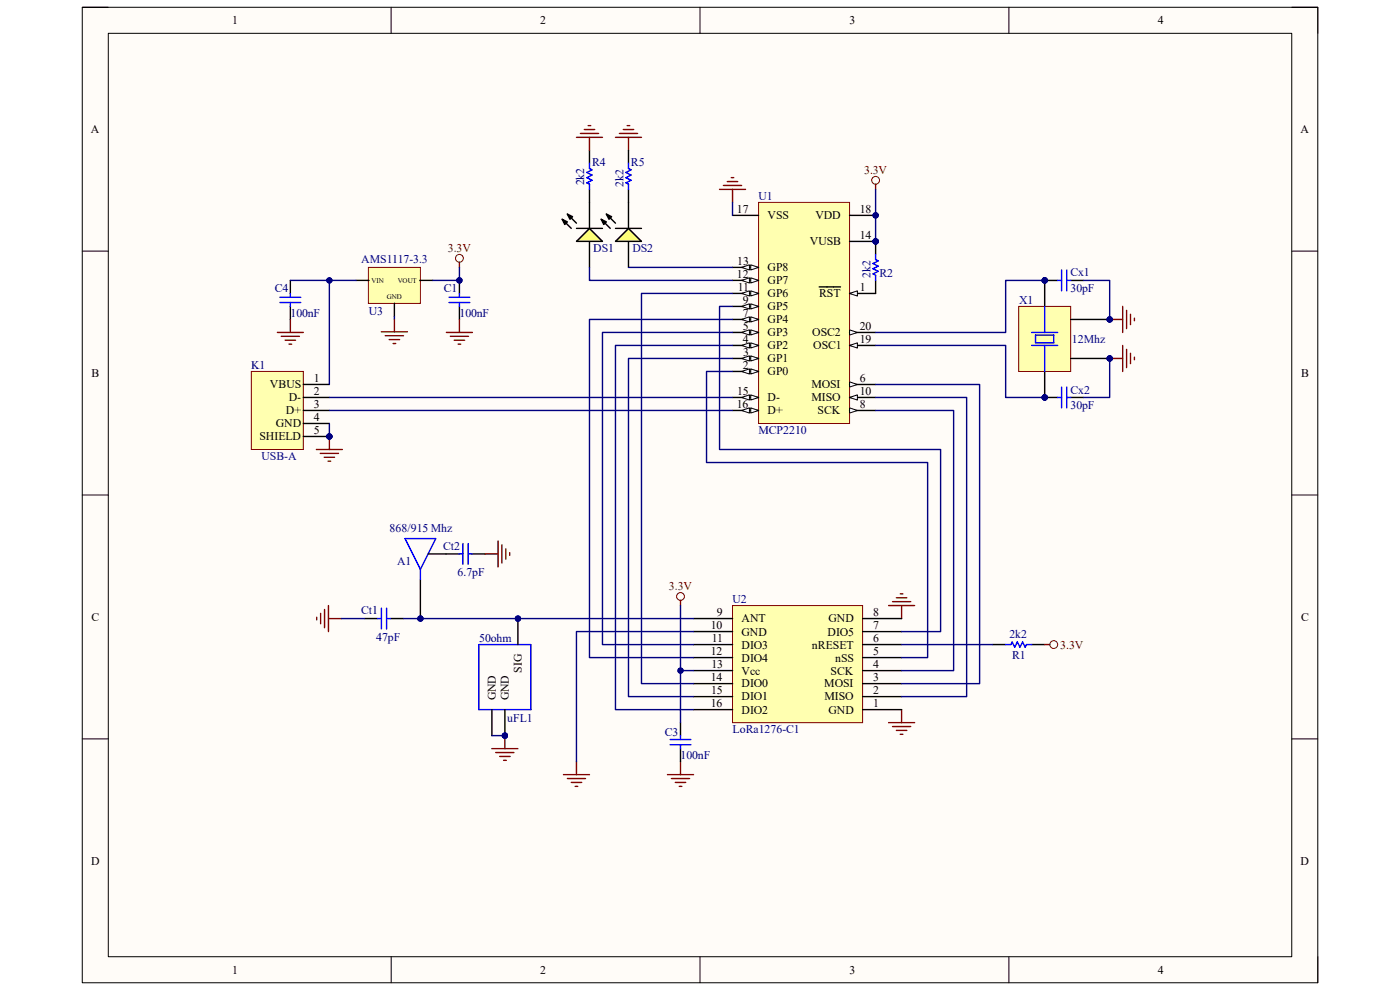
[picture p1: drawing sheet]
<svg xmlns="http://www.w3.org/2000/svg" width="297mm" height="210mm" viewBox="0 0 297 210" stroke-linecap="round" stroke-linejoin="round" font-family="sans-serif">
<path d="M17.5 1.5h262.1v207h-262.1z" fill-rule="evenodd" fill="#fffcf8"/>
<path d="M17.5 1.5h262.1v207h-262.1z" fill="none" stroke="#000" stroke-width=".21"/>
<path d="M23 7.1h251v195.9h-251z" fill-rule="evenodd" fill="#fffcf8"/>
<g fill="none" stroke="#000" stroke-width=".21">
<path d="M17.5 1.5h5.5M23 7.1h251v195.9h-251zM83 1.5v5.6M148.5 1.5v5.6M214 1.5v5.6M274 1.5h5.6v5.6M17.5 53.3h5.5M274 53.3h5.6M17.5 105h5.5M274 105h5.6M17.5 156.7h5.5M274 156.7h5.6"/>
<path d="M83 203v5.5M148.5 203v5.5M214 203v5.5M279.6 203v5.5"/>
</g>
<circle cx="69.9" cy="92.6" r=".55" fill="#000080"/>
<circle cx="69.9" cy="92.6" r=".55" fill="none" stroke="#000080" stroke-width=".21"/>
<path d="M53.3 78.8h11.1v16.6h-11.1z" fill-rule="evenodd" fill="#ffffb0"/>
<path d="M53.3 78.8h11.1v16.6h-11.1z" fill="none" stroke="#800000" stroke-width=".21"/>
<path d="M64.4 81.6h5.5M64.4 84.3h5.5M64.4 87.1h5.5M64.4 89.8h5.5M64.4 92.6h5.5" fill="none" stroke="#000" stroke-width=".3"/>
<circle cx="69.9" cy="92.6" r=".55" fill="#000080"/>
<circle cx="69.9" cy="92.6" r=".55" fill="none" stroke="#000080" stroke-width=".21"/>
<path d="M67.1 95.4h5.5M67.9 96.2h3.9M68.8 97h2.2M69.6 97.8h.6M69.9 92.6v2.8" fill="none" stroke="#800000" stroke-width=".3"/>
<circle cx="69.9" cy="92.6" r=".55" fill="#000080"/>
<circle cx="69.9" cy="92.6" r=".55" fill="none" stroke="#000080" stroke-width=".21"/>
<path d="M78.2 56.7h11v7.7h-11z" fill-rule="evenodd" fill="#ffffb0"/>
<g fill="none" stroke="#800000" stroke-width=".21">
<path d="M78.2 56.7h11v7.7h-11z"/>
<circle cx="185.8" cy="38.2" r=".83"/>
<circle cx="97.5" cy="54.8" r=".83"/>
<circle cx="144.4" cy="126.5" r=".83"/>
</g>
<path d="M75.5 59.5h2.8M89.1 59.5h2.7M83.7 64.3v2.8" fill="none" stroke="#000" stroke-width=".3"/>
<g fill="none" stroke="#800000" stroke-width=".3">
<path d="M153.5 39.3h3.8M154.3 38.5h2.2M155.1 37.7h.6M185.8 39.1v1.1M97.5 55.6v1.1M152.6 40.2h5.6M155.4 40.2v2.7M144.4 127.4v1.1M188.5 128.5h5.5M189.3 127.6h3.9M190.2 126.8h2.2M191 126h.5"/>
<path d="M191.3 128.5v2.7M188.5 153.3h5.5M189.3 154.1h3.9M190.2 155h2.2M191 155.8h.5M191.3 150.5v2.8"/>
</g>
<path d="M155.4 128.5h27.6v24.8h-27.6z" fill-rule="evenodd" fill="#ffffb0"/>
<path d="M155.4 128.5h27.6v24.8h-27.6z" fill="none" stroke="#800000" stroke-width=".21"/>
<g fill="none" stroke="#000" stroke-width=".3">
<path d="M147.1 139.5h8.3M147.1 136.7h8.3M147.1 134h8.3M147.1 131.2h8.3M183 139.5h8.3M183 136.7h8.3M183 134h8.3M183 131.2h8.3M147.1 150.5h8.3M147.1 147.8h8.3M147.1 145h8.3M147.1 142.3h8.3"/>
<path d="M183 150.5h8.3M183 147.8h8.3M183 145h8.3M183 142.3h8.3"/>
</g>
<path d="M119.5 164.3h5.6M120.4 165.2h3.8M121.2 166h2.2M122 166.8h.6M122.3 161.6v2.7M141.6 164.3h5.5M142.4 165.2h3.9M143.3 166h2.2M144.1 166.8h.5M144.4 161.6v2.7" fill="none" stroke="#800000" stroke-width=".3"/>
<circle cx="97.5" cy="59.5" r=".55" fill="#000080"/>
<circle cx="97.5" cy="59.5" r=".55" fill="none" stroke="#000080" stroke-width=".21"/>
<path d="M97.5 59.5v2.7M97.5 65v2.8" fill="none" stroke="#000" stroke-width=".3"/>
<circle cx="97.5" cy="59.5" r=".55" fill="#000080"/>
<circle cx="97.5" cy="59.5" r=".55" fill="none" stroke="#000080" stroke-width=".21"/>
<path d="M59.4 63.1h4.4M59.4 64.2h4.4M61.6 62.2v.9M61.6 64.2v.8M95.3 63.1h4.4M95.3 64.2h4.4M97.5 62.2v.9M97.5 64.2v.8" fill="none" stroke="#00f" stroke-width=".3"/>
<path d="M58.8 70.5h5.6M59.7 71.3h3.8M60.5 72.2h2.2M61.3 73h.6M61.6 67.8v2.7M94.7 70.5h5.5M95.5 71.3h3.9M96.4 72.2h2.2M97.2 73h.5M97.5 67.8v2.7" fill="none" stroke="#800000" stroke-width=".3"/>
<path d="M61.6 59.5v2.7M125.1 42.9v5.6M125.1 51.2v5.5M61.6 65v2.8" fill="none" stroke="#000" stroke-width=".3"/>
<path d="M122.3 51.2l2.8-2.7 2.7 2.7z" fill="#ff0"/>
<path d="M125.1 31.9v2.8M119.3 46.5l1.1 .6-.6 .5zM119.3 46.5l1.9 2M120.4 45.4l1.1 .6-.6 .5zM120.4 45.4l1.9 1.9M122.3 51.2l2.8-2.7 2.7 2.7zM122.3 48.5h5.5M125.1 40.2v2.7M133.3 42.9v5.6M133.3 51.2v5.5" fill="none" stroke="#000" stroke-width=".3"/>
<path d="M119.3 46.5l1.1 .6-.6 .5zM120.4 45.4l1.1 .6-.6 .5z" fill="#000"/>
<path d="M122.3 29.1h5.5M123.1 28.3h3.9M124 27.5h2.2M124.8 26.7h.5M125.1 29.1v2.8M130.6 29.1h5.5M131.4 28.3h3.9M132.2 27.5h2.2M133.1 26.7h.5M133.3 29.1v2.8" fill="none" stroke="#800000" stroke-width=".3"/>
<path d="M125.1 34.7v1.1l.5 .2-1.1 .6 1.1 .5-1.1 .6 1.1 .5-1.1 .6 .6 .3v1.1" fill="none" stroke="#00f" stroke-width=".3"/>
<path d="M130.6 51.2l2.7-2.7 2.8 2.7z" fill="#ff0"/>
<path d="M133.3 31.9v2.8M127.5 46.5l1.1 .6-.5 .5zM127.5 46.5l2 2M128.6 45.4l1.1 .6-.5 .5zM128.6 45.4l2 1.9M130.6 51.2l2.7-2.7 2.8 2.7zM130.6 48.5h5.5M133.3 40.2v2.7" fill="none" stroke="#000" stroke-width=".3"/>
<path d="M127.5 46.5l1.1 .6-.5 .5zM128.6 45.4l1.1 .6-.5 .5z" fill="#000"/>
<path d="M133.3 34.7v1.1l.6 .2-1.1 .6 1.1 .5-1.1 .6 1.1 .5-1.1 .6 .5 .3v1.1" fill="none" stroke="#00f" stroke-width=".3"/>
<circle cx="185.8" cy="45.7" r=".55" fill="#000080"/>
<circle cx="185.8" cy="45.7" r=".55" fill="none" stroke="#000080" stroke-width=".21"/>
<circle cx="185.8" cy="51.2" r=".55" fill="#000080"/>
<circle cx="185.8" cy="51.2" r=".55" fill="none" stroke="#000080" stroke-width=".21"/>
<path d="M160.9 42.9h19.3v46.9h-19.3z" fill-rule="evenodd" fill="#ffffb0"/>
<path d="M160.9 42.9h19.3v46.9h-19.3z" fill="none" stroke="#800000" stroke-width=".21"/>
<path d="M180.2 45.7h5.6" fill="none" stroke="#000" stroke-width=".3"/>
<circle cx="185.8" cy="45.7" r=".55" fill="#000080"/>
<circle cx="185.8" cy="45.7" r=".55" fill="none" stroke="#000080" stroke-width=".21"/>
<path d="M180.2 73.3h5.6" fill="none" stroke="#000" stroke-width=".3"/>
<path d="M180.2 73.3l1.7-.6v1.1z" fill="#f8fcff"/>
<path d="M180.2 73.3l1.7-.6v1.1z" fill="none" stroke="#000" stroke-width=".21"/>
<path d="M180.2 70.5h5.6" fill="none" stroke="#000" stroke-width=".3"/>
<path d="M180.2 70l1.7 .5-1.7 .6z" fill="#f8fcff"/>
<path d="M180.2 70l1.7 .5-1.7 .6z" fill="none" stroke="#000" stroke-width=".21"/>
<path d="M180.2 62.3h5.6" fill="none" stroke="#000" stroke-width=".3"/>
<path d="M180.2 62.3l1.7-.6v1.1z" fill="#f8fcff"/>
<path d="M180.2 62.3l1.7-.6v1.1z" fill="none" stroke="#000" stroke-width=".21"/>
<path d="M155.4 78.8h5.5M173.8 60.9h4.5" fill="none" stroke="#000" stroke-width=".3"/>
<path d="M159.3 78.2l1.6 .6-1.6 .5z" fill="#f8fcff"/>
<path d="M159.3 78.2l1.6 .6-1.6 .5z" fill="none" stroke="#000" stroke-width=".21"/>
<path d="M157.3 78.8l1.7-.6v1.1z" fill="#f8fcff"/>
<path d="M157.3 78.8l1.7-.6v1.1z" fill="none" stroke="#000" stroke-width=".21"/>
<path d="M155.4 76h5.5" fill="none" stroke="#000" stroke-width=".3"/>
<path d="M159.3 75.5l1.6 .5-1.6 .6z" fill="#f8fcff"/>
<path d="M159.3 75.5l1.6 .5-1.6 .6z" fill="none" stroke="#000" stroke-width=".21"/>
<path d="M157.3 76l1.7-.5v1.1z" fill="#f8fcff"/>
<path d="M157.3 76l1.7-.5v1.1z" fill="none" stroke="#000" stroke-width=".21"/>
<path d="M155.4 73.3h5.5" fill="none" stroke="#000" stroke-width=".3"/>
<path d="M159.3 72.7l1.6 .6-1.6 .5z" fill="#f8fcff"/>
<path d="M159.3 72.7l1.6 .6-1.6 .5z" fill="none" stroke="#000" stroke-width=".21"/>
<path d="M157.3 73.3l1.7-.6v1.1z" fill="#f8fcff"/>
<path d="M157.3 73.3l1.7-.6v1.1z" fill="none" stroke="#000" stroke-width=".21"/>
<path d="M155.4 70.5h5.5" fill="none" stroke="#000" stroke-width=".3"/>
<path d="M159.3 70l1.6 .5-1.6 .6z" fill="#f8fcff"/>
<path d="M159.3 70l1.6 .5-1.6 .6z" fill="none" stroke="#000" stroke-width=".21"/>
<path d="M157.3 70.5l1.7-.5v1.1z" fill="#f8fcff"/>
<path d="M157.3 70.5l1.7-.5v1.1z" fill="none" stroke="#000" stroke-width=".21"/>
<path d="M180.2 81.6h5.6" fill="none" stroke="#000" stroke-width=".3"/>
<path d="M180.2 81l1.7 .6-1.7 .5z" fill="#f8fcff"/>
<path d="M180.2 81l1.7 .6-1.7 .5z" fill="none" stroke="#000" stroke-width=".21"/>
<path d="M155.4 67.8h5.5" fill="none" stroke="#000" stroke-width=".3"/>
<path d="M159.3 67.2l1.6 .6-1.6 .5z" fill="#f8fcff"/>
<path d="M159.3 67.2l1.6 .6-1.6 .5z" fill="none" stroke="#000" stroke-width=".21"/>
<path d="M157.3 67.8l1.7-.6v1.1z" fill="#f8fcff"/>
<path d="M157.3 67.8l1.7-.6v1.1z" fill="none" stroke="#000" stroke-width=".21"/>
<path d="M180.2 87.1h5.6" fill="none" stroke="#000" stroke-width=".3"/>
<path d="M180.2 86.5l1.7 .6-1.7 .5z" fill="#f8fcff"/>
<path d="M180.2 86.5l1.7 .6-1.7 .5z" fill="none" stroke="#000" stroke-width=".21"/>
<path d="M155.4 65h5.5" fill="none" stroke="#000" stroke-width=".3"/>
<path d="M159.3 64.5l1.6 .5-1.6 .6z" fill="#f8fcff"/>
<path d="M159.3 64.5l1.6 .5-1.6 .6z" fill="none" stroke="#000" stroke-width=".21"/>
<path d="M157.3 65l1.7-.5v1.1z" fill="#f8fcff"/>
<path d="M157.3 65l1.7-.5v1.1z" fill="none" stroke="#000" stroke-width=".21"/>
<path d="M180.2 84.3h5.6" fill="none" stroke="#000" stroke-width=".3"/>
<path d="M180.2 84.3l1.7-.5v1.1z" fill="#f8fcff"/>
<path d="M180.2 84.3l1.7-.5v1.1z" fill="none" stroke="#000" stroke-width=".21"/>
<path d="M155.4 62.2h5.5" fill="none" stroke="#000" stroke-width=".3"/>
<path d="M159.3 61.7l1.6 .5-1.6 .6z" fill="#f8fcff"/>
<path d="M159.3 61.7l1.6 .5-1.6 .6z" fill="none" stroke="#000" stroke-width=".21"/>
<path d="M157.3 62.2l1.7-.5v1.1z" fill="#f8fcff"/>
<path d="M157.3 62.2l1.7-.5v1.1z" fill="none" stroke="#000" stroke-width=".21"/>
<path d="M155.4 59.5h5.5" fill="none" stroke="#000" stroke-width=".3"/>
<path d="M159.3 58.9l1.6 .6-1.6 .5z" fill="#f8fcff"/>
<path d="M159.3 58.9l1.6 .6-1.6 .5z" fill="none" stroke="#000" stroke-width=".21"/>
<path d="M157.3 59.5l1.7-.6v1.1z" fill="#f8fcff"/>
<path d="M157.3 59.5l1.7-.6v1.1z" fill="none" stroke="#000" stroke-width=".21"/>
<path d="M155.4 56.7h5.5" fill="none" stroke="#000" stroke-width=".3"/>
<path d="M159.3 56.2l1.6 .5-1.6 .6z" fill="#f8fcff"/>
<path d="M159.3 56.2l1.6 .5-1.6 .6z" fill="none" stroke="#000" stroke-width=".21"/>
<path d="M157.3 56.7l1.7-.5v1.1z" fill="#f8fcff"/>
<path d="M157.3 56.7l1.7-.5v1.1z" fill="none" stroke="#000" stroke-width=".21"/>
<path d="M180.2 51.2h5.6" fill="none" stroke="#000" stroke-width=".3"/>
<circle cx="185.8" cy="51.2" r=".55" fill="#000080"/>
<circle cx="185.8" cy="51.2" r=".55" fill="none" stroke="#000080" stroke-width=".21"/>
<path d="M155.4 84.3h5.5" fill="none" stroke="#000" stroke-width=".3"/>
<path d="M159.3 83.8l1.6 .5-1.6 .6z" fill="#f8fcff"/>
<path d="M159.3 83.8l1.6 .5-1.6 .6z" fill="none" stroke="#000" stroke-width=".21"/>
<path d="M157.3 84.3l1.7-.5v1.1z" fill="#f8fcff"/>
<path d="M157.3 84.3l1.7-.5v1.1z" fill="none" stroke="#000" stroke-width=".21"/>
<path d="M155.4 87.1h5.5" fill="none" stroke="#000" stroke-width=".3"/>
<path d="M159.3 86.5l1.6 .6-1.6 .5z" fill="#f8fcff"/>
<path d="M159.3 86.5l1.6 .6-1.6 .5z" fill="none" stroke="#000" stroke-width=".21"/>
<path d="M157.3 87.1l1.7-.6v1.1z" fill="#f8fcff"/>
<path d="M157.3 87.1l1.7-.6v1.1z" fill="none" stroke="#000" stroke-width=".21"/>
<path d="M155.4 45.7h5.5" fill="none" stroke="#000" stroke-width=".3"/>
<circle cx="235.4" cy="67.8" r=".55" fill="#000080"/>
<circle cx="235.4" cy="67.8" r=".55" fill="none" stroke="#000080" stroke-width=".21"/>
<circle cx="235.4" cy="76" r=".55" fill="#000080"/>
<circle cx="235.4" cy="76" r=".55" fill="none" stroke="#000080" stroke-width=".21"/>
<circle cx="221.6" cy="84.3" r=".55" fill="#000080"/>
<circle cx="221.6" cy="84.3" r=".55" fill="none" stroke="#000080" stroke-width=".21"/>
<circle cx="221.6" cy="59.5" r=".55" fill="#000080"/>
<circle cx="221.6" cy="59.5" r=".55" fill="none" stroke="#000080" stroke-width=".21"/>
<path d="M216.1 65h11v13.8h-11z" fill-rule="evenodd" fill="#ffffb0"/>
<path d="M216.1 65h11v13.8h-11z" fill="none" stroke="#800000" stroke-width=".21"/>
<path d="M227.1 67.8h8.3" fill="none" stroke="#000" stroke-width=".3"/>
<circle cx="235.4" cy="67.8" r=".55" fill="#000080"/>
<circle cx="235.4" cy="67.8" r=".55" fill="none" stroke="#000080" stroke-width=".21"/>
<path d="M227.1 76h8.3" fill="none" stroke="#000" stroke-width=".3"/>
<circle cx="235.4" cy="76" r=".55" fill="#000080"/>
<circle cx="235.4" cy="76" r=".55" fill="none" stroke="#000080" stroke-width=".21"/>
<path d="M221.6 78.8v5.5" fill="none" stroke="#000" stroke-width=".3"/>
<circle cx="221.6" cy="84.3" r=".55" fill="#000080"/>
<circle cx="221.6" cy="84.3" r=".55" fill="none" stroke="#000080" stroke-width=".21"/>
<path d="M221.6 59.5v5.5" fill="none" stroke="#000" stroke-width=".3"/>
<circle cx="221.6" cy="59.5" r=".55" fill="#000080"/>
<circle cx="221.6" cy="59.5" r=".55" fill="none" stroke="#000080" stroke-width=".21"/>
<path d="M218.9 70.5h5.5M218.9 73.3h5.5M219.7 71.1h3.9v1.6h-3.9zM221.6 65v5.5M221.6 73.3v5.5" fill="none" stroke="#00f" stroke-width=".3"/>
<path d="M235.4 67.8h2.8M238.2 65v5.5M239 65.8v3.9M239.8 66.7v2.2M240.7 67.5v.5" fill="none" stroke="#800000" stroke-width=".3"/>
<circle cx="235.4" cy="67.8" r=".55" fill="#000080"/>
<circle cx="235.4" cy="67.8" r=".55" fill="none" stroke="#000080" stroke-width=".21"/>
<path d="M235.4 76h2.8M238.2 73.3v5.5M239 74.1v3.9M239.8 74.9v2.2M240.7 75.8v.5" fill="none" stroke="#800000" stroke-width=".3"/>
<circle cx="235.4" cy="76" r=".55" fill="#000080"/>
<circle cx="235.4" cy="76" r=".55" fill="none" stroke="#000080" stroke-width=".21"/>
<path d="M144.4 153.3v2.8M144.4 158.8v2.8" fill="none" stroke="#000" stroke-width=".3"/>
<path d="M142.2 156.9h4.4M142.2 158h4.4M144.4 156.1v.8M144.4 158v.8" fill="none" stroke="#00f" stroke-width=".3"/>
<circle cx="221.6" cy="59.5" r=".55" fill="#000080"/>
<circle cx="221.6" cy="59.5" r=".55" fill="none" stroke="#000080" stroke-width=".21"/>
<path d="M221.6 59.5h2.8M227.1 59.5h2.8" fill="none" stroke="#000" stroke-width=".3"/>
<circle cx="221.6" cy="59.5" r=".55" fill="#000080"/>
<circle cx="221.6" cy="59.5" r=".55" fill="none" stroke="#000080" stroke-width=".21"/>
<path d="M224.4 59.5h.8M225.2 57.3v4.4M226.3 57.3v4.4M226.3 59.5h.8" fill="none" stroke="#00f" stroke-width=".3"/>
<circle cx="221.6" cy="84.3" r=".55" fill="#000080"/>
<circle cx="221.6" cy="84.3" r=".55" fill="none" stroke="#000080" stroke-width=".21"/>
<path d="M221.6 84.3h2.8M227.1 84.3h2.8" fill="none" stroke="#000" stroke-width=".3"/>
<circle cx="221.6" cy="84.3" r=".55" fill="#000080"/>
<circle cx="221.6" cy="84.3" r=".55" fill="none" stroke="#000080" stroke-width=".21"/>
<path d="M224.4 84.3h.8M225.2 82.1v4.4M226.3 82.1v4.4M226.3 84.3h.8M213.3 136.7h1.2l.2-.5 .6 1.1 .5-1.1 .6 1.1 .5-1.1 .6 1.1 .3-.6h1.1" fill="none" stroke="#00f" stroke-width=".3"/>
<path d="M210.6 136.7h2.7M218.9 136.7h2.7" fill="none" stroke="#000" stroke-width=".3"/>
<circle cx="223.6" cy="136.7" r=".83" fill="none" stroke="#800000" stroke-width=".21"/>
<path d="M221.6 136.7h1.1" fill="none" stroke="#800000" stroke-width=".3"/>
<circle cx="185.8" cy="51.2" r=".55" fill="#000080"/>
<circle cx="185.8" cy="51.2" r=".55" fill="none" stroke="#000080" stroke-width=".21"/>
<path d="M185.8 51.2v2.8M185.8 59.5v2.8" fill="none" stroke="#000" stroke-width=".3"/>
<circle cx="185.8" cy="51.2" r=".55" fill="#000080"/>
<circle cx="185.8" cy="51.2" r=".55" fill="none" stroke="#000080" stroke-width=".21"/>
<path d="M185.8 54v1.1l.5 .3-1.1 .5 1.1 .6-1.1 .5 1.1 .6-1.1 .5 .6 .3v1.1" fill="none" stroke="#00f" stroke-width=".3"/>
<circle cx="89.2" cy="131.2" r=".55" fill="#000080"/>
<circle cx="89.2" cy="131.2" r=".55" fill="none" stroke="#000080" stroke-width=".21"/>
<path d="M89.2 122.9v8.3" fill="none" stroke="#000" stroke-width=".3"/>
<circle cx="89.2" cy="131.2" r=".55" fill="#000080"/>
<circle cx="89.2" cy="131.2" r=".55" fill="none" stroke="#000080" stroke-width=".21"/>
<path d="M85.9 114.3h6.5l-3.2 6.5zM97.4 117.5h.8M98.2 115.3v4.4M99.3 115.3v4.4M99.3 117.5h.8M89.2 120.8v2.1" fill="none" stroke="#00f" stroke-width=".3"/>
<path d="M90.8 117.5h6.6M100.1 117.5h2.8" fill="none" stroke="#000" stroke-width=".3"/>
<path d="M102.9 117.5h2.8M105.7 114.8v5.5M106.5 115.6v3.8M107.3 116.4v2.2M108.1 117.2v.6" fill="none" stroke="#800000" stroke-width=".3"/>
<circle cx="107.1" cy="156.1" r=".55" fill="#000080"/>
<circle cx="107.1" cy="156.1" r=".55" fill="none" stroke="#000080" stroke-width=".21"/>
<circle cx="109.9" cy="131.2" r=".55" fill="#000080"/>
<circle cx="109.9" cy="131.2" r=".55" fill="none" stroke="#000080" stroke-width=".21"/>
<path d="M101.6 136.7h11v13.8h-11z" fill="none" stroke="#00f" stroke-width=".3"/>
<path d="M107.1 150.5v5.6" fill="none" stroke="#000" stroke-width=".3"/>
<circle cx="107.1" cy="156.1" r=".55" fill="#000080"/>
<circle cx="107.1" cy="156.1" r=".55" fill="none" stroke="#000080" stroke-width=".21"/>
<path d="M109.9 131.2v5.5M104.4 150.5v5.6" fill="none" stroke="#000" stroke-width=".3"/>
<circle cx="109.9" cy="131.2" r=".55" fill="#000080"/>
<circle cx="109.9" cy="131.2" r=".55" fill="none" stroke="#000080" stroke-width=".21"/>
<path d="M104.4 158.8h5.5M105.2 159.6h3.8M107.1 156.1v2.7M106 160.5h2.2M106.8 161.3h.6" fill="none" stroke="#800000" stroke-width=".3"/>
<circle cx="107.1" cy="156.1" r=".55" fill="#000080"/>
<circle cx="107.1" cy="156.1" r=".55" fill="none" stroke="#000080" stroke-width=".21"/>
<path d="M80.9 70.4h5.5M81.7 71.2h3.9M82.6 72h2.2M83.4 72.9h.5M83.7 67.6v2.8M67.2 130.9v.6M68 130.1v2.2M68.8 129.3v3.9M69.7 128.5v5.5M69.7 131.2h2.7" fill="none" stroke="#800000" stroke-width=".3"/>
<path d="M77.3 131.2h2.8M82.8 131.2h2.8" fill="none" stroke="#000" stroke-width=".3"/>
<path d="M80.1 131.2h.8M80.9 129v4.4M82 129v4.4M82 131.2h.8" fill="none" stroke="#00f" stroke-width=".3"/>
<path d="M61.6 59.5h8.3M83.7 67.1v.5" fill="none" stroke="#000080" stroke-width=".3"/>
<circle cx="69.9" cy="59.5" r=".55" fill="#000080"/>
<circle cx="69.9" cy="59.5" r=".55" fill="none" stroke="#000080" stroke-width=".21"/>
<path d="M75.5 59.5h-5.6v22.1M69.9 87.1h85.5M69.9 84.3h85.5" fill="none" stroke="#000080" stroke-width=".3"/>
<circle cx="69.9" cy="59.5" r=".55" fill="#000080"/>
<circle cx="69.9" cy="59.5" r=".55" fill="none" stroke="#000080" stroke-width=".21"/>
<path d="M72.4 131.2h4.9M85.6 131.2h61.5" fill="none" stroke="#000080" stroke-width=".3"/>
<circle cx="89.2" cy="131.2" r=".55" fill="#000080"/>
<circle cx="89.2" cy="131.2" r=".55" fill="none" stroke="#000080" stroke-width=".21"/>
<circle cx="109.9" cy="131.2" r=".55" fill="#000080"/>
<circle cx="109.9" cy="131.2" r=".55" fill="none" stroke="#000080" stroke-width=".21"/>
<path d="M97.5 56.7v2.8h-5.7" fill="none" stroke="#000080" stroke-width=".3"/>
<circle cx="97.5" cy="59.5" r=".55" fill="#000080"/>
<circle cx="97.5" cy="59.5" r=".55" fill="none" stroke="#000080" stroke-width=".21"/>
<path d="M104.4 156.1h2.7" fill="none" stroke="#000080" stroke-width=".3"/>
<circle cx="107.1" cy="156.1" r=".55" fill="#000080"/>
<circle cx="107.1" cy="156.1" r=".55" fill="none" stroke="#000080" stroke-width=".21"/>
<path d="M125.1 56.7v2.8h30.3M133.3 56.7h22.1M155.4 67.8h-30.3v71.7h22M155.4 70.5h-27.6v66.2h19.3M155.4 73.3h-24.8v77.2h16.5M155.4 76h-22.1v71.8h13.8M155.4 62.2h-19.3v82.8h11M147.1 134h-24.8v27.6M147.1 142.3h-2.7v11" fill="none" stroke="#000080" stroke-width=".3"/>
<circle cx="144.4" cy="142.3" r=".55" fill="#000080"/>
<circle cx="144.4" cy="142.3" r=".55" fill="none" stroke="#000080" stroke-width=".21"/>
<path d="M155.4 78.8h-5.5v19.3h46.9v41.4h-5.5M155.4 65h-2.7v30.4h46.8v38.6h-8.2M185.8 73.3h27.5v11h8.3M185.8 87.1h16.5v55.2h-11M185.8 84.3h19.3v63.5h-13.8M185.8 81.6h22v63.4h-16.5" fill="none" stroke="#000080" stroke-width=".3"/>
<circle cx="221.6" cy="84.3" r=".55" fill="#000080"/>
<circle cx="221.6" cy="84.3" r=".55" fill="none" stroke="#000080" stroke-width=".21"/>
<path d="M221.6 59.5h-8.3v11h-27.5" fill="none" stroke="#000080" stroke-width=".3"/>
<circle cx="221.6" cy="59.5" r=".55" fill="#000080"/>
<circle cx="221.6" cy="59.5" r=".55" fill="none" stroke="#000080" stroke-width=".21"/>
<path d="M235.4 76v8.3h-5.5M191.3 136.7h19.3" fill="none" stroke="#000080" stroke-width=".3"/>
<circle cx="235.4" cy="76" r=".55" fill="#000080"/>
<circle cx="235.4" cy="76" r=".55" fill="none" stroke="#000080" stroke-width=".21"/>
<path d="M229.9 59.5h5.5v8.3" fill="none" stroke="#000080" stroke-width=".3"/>
<circle cx="235.4" cy="67.8" r=".55" fill="#000080"/>
<circle cx="235.4" cy="67.8" r=".55" fill="none" stroke="#000080" stroke-width=".21"/>
<path d="M69.9 89.8v2.8" fill="none" stroke="#000080" stroke-width=".3"/>
<circle cx="69.9" cy="92.6" r=".55" fill="#000080"/>
<circle cx="69.9" cy="92.6" r=".55" fill="none" stroke="#000080" stroke-width=".21"/>
<path d="M144.4 128.5v13.8" fill="none" stroke="#000080" stroke-width=".3"/>
<circle cx="144.4" cy="142.3" r=".55" fill="#000080"/>
<circle cx="144.4" cy="142.3" r=".55" fill="none" stroke="#000080" stroke-width=".21"/>
<path d="M155.4 42.9v2.8M185.8 40.2v11" fill="none" stroke="#000080" stroke-width=".3"/>
<circle cx="185.8" cy="51.2" r=".55" fill="#000080"/>
<circle cx="185.8" cy="51.2" r=".55" fill="none" stroke="#000080" stroke-width=".21"/>
<circle cx="185.8" cy="45.7" r=".55" fill="#000080"/>
<circle cx="185.8" cy="45.7" r=".55" fill="none" stroke="#000080" stroke-width=".21"/>
<g font-size="2.5">
<text x="49.3" y="5.1">1</text>
<text x="114.6" y="5.1">2</text>
<text x="180.2" y="5.1">3</text>
<text x="245.6" y="5.1">4</text>
<text x="19.3" y="28.2">A</text>
<text x="275.9" y="28.2">A</text>
<text x="156.3" y="45.1">17</text>
<text x="162.9" y="46.5">VSS</text>
<text x="173" y="46.5">VDD</text>
<text x="182.4" y="45.1">18</text>
<text x="171.8" y="52">VUSB</text>
<text x="182.4" y="50.7">14</text>
<text x="156.3" y="58.9">12</text>
<text x="156.4" y="56.2">13</text>
<text x="162.9" y="57.6">GP8</text>
<text x="156.5" y="61.7">11</text>
<text x="157.6" y="64.5">9</text>
<text x="162.9" y="65.8">GP5</text>
<text x="162.9" y="63.1">GP6</text>
<text x="162.9" y="60.3">GP7</text>
<text x="173.8" y="63.1">RST</text>
<text x="182.4" y="61.7">1</text>
<text x="157.6" y="67.2">7</text>
<text x="157.6" y="70">5</text>
<text x="162.9" y="71.4">GP3</text>
<text x="162.9" y="68.6">GP4</text>
<text x="172.3" y="71.4">OSC2</text>
<text x="182.4" y="70">20</text>
<text x="157.6" y="72.7">4</text>
<text x="157.6" y="75.5">3</text>
<text x="162.9" y="76.9">GP1</text>
<text x="162.9" y="74.1">GP2</text>
<text x="172.5" y="74.1">OSC1</text>
<text x="182.4" y="72.7">19</text>
<text x="19.4" y="80">B</text>
<text x="57.3" y="82.4">VBUS</text>
<text x="66.5" y="81">1</text>
<text x="66.5" y="83.8">2</text>
<text x="156.4" y="83.8">15</text>
<text x="157.6" y="78.3">2</text>
<text x="162.9" y="79.6">GP0</text>
<text x="172.1" y="82.4">MOSI</text>
<text x="182.4" y="81">6</text>
<text x="182.4" y="83.8">10</text>
<text x="276" y="80">B</text>
<text x="60.6" y="87.9">D+</text>
<text x="61.3" y="85.1">D-</text>
<text x="66.5" y="86.5">3</text>
<text x="66.5" y="89.3">4</text>
<text x="156.3" y="86.5">16</text>
<text x="162.9" y="85.1">D-</text>
<text x="162.9" y="87.9">D+</text>
<text x="172.2" y="85.1">MISO</text>
<text x="173.4" y="87.9">SCK</text>
<text x="182.4" y="86.5">8</text>
<text x="55" y="93.4">SHIELD</text>
<text x="58.5" y="90.7">GND</text>
<text x="66.5" y="92">5</text>
<text x="19.4" y="131.7">C</text>
<text x="152.1" y="130.7">9</text>
<text x="185.2" y="130.7">8</text>
<text x="276" y="131.7">C</text>
<text x="150.8" y="133.4">10</text>
<text x="151" y="136.2">11</text>
<text x="157.3" y="132">ANT</text>
<text x="157.3" y="134.8">GND</text>
<text x="157.3" y="137.6">DIO3</text>
<text x="172.3" y="137.6">nRESET</text>
<text x="175.6" y="134.8">DIO5</text>
<text x="175.8" y="132">GND</text>
<text x="185.2" y="136.2">6</text>
<text x="185.2" y="133.4">7</text>
<text x="110.7" y="142.7" transform="rotate(-90 110.7 142.7)">SIG</text>
<text x="150.8" y="138.9">12</text>
<text x="150.9" y="141.7">13</text>
<text x="157.3" y="140.3">DIO4</text>
<text x="157.3" y="143.1">Vcc</text>
<text x="176.2" y="143.1">SCK</text>
<text x="177.2" y="140.3">nSS</text>
<text x="185.2" y="141.7">4</text>
<text x="185.2" y="138.9">5</text>
<text x="105.2" y="148.6" transform="rotate(-90 105.2 148.6)">GND</text>
<text x="108" y="148.6" transform="rotate(-90 108 148.6)">GND</text>
<text x="150.8" y="144.5">14</text>
<text x="150.8" y="150">16</text>
<text x="150.9" y="147.2">15</text>
<text x="157.3" y="145.8">DIO0</text>
<text x="157.3" y="148.6">DIO1</text>
<text x="174.9" y="145.8">MOSI</text>
<text x="174.9" y="148.6">MISO</text>
<text x="185.2" y="150">1</text>
<text x="185.2" y="147.2">2</text>
<text x="185.2" y="144.5">3</text>
<text x="157.3" y="151.4">DIO2</text>
<text x="175.8" y="151.4">GND</text>
<text x="19.3" y="183.4">D</text>
<text x="275.9" y="183.4">D</text>
<text x="49.3" y="206.5">1</text>
<text x="114.6" y="206.5">2</text>
<text x="180.2" y="206.5">3</text>
<text x="245.6" y="206.5">4</text>
</g>
<g font-size="2.5" fill="#000080">
<text x="125.6" y="35.2">R4</text>
<text x="133.9" y="35.2">R5</text>
<text x="124" y="39.3" transform="rotate(-90 124 39.3)">2k2</text>
<text x="132.3" y="39.6" transform="rotate(-90 132.3 39.6)">2k2</text>
<text x="160.9" y="42.4">U1</text>
<text x="125.9" y="53.4">DS1</text>
<text x="134.2" y="53.4">DS2</text>
<text x="76.6" y="55.8">AMS1117-3.3</text>
<text x="184.7" y="58.9" transform="rotate(-90 184.7 58.9)">2k2</text>
<text x="186.6" y="58.7">R2</text>
<text x="227.1" y="58.6">Cx1</text>
<text x="58.3" y="62">C4</text>
<text x="94.1" y="62">C1</text>
<text x="216.2" y="64.6">X1</text>
<text x="227.1" y="61.8">30pF</text>
<text x="61.6" y="67.2">100nF</text>
<text x="78.3" y="66.7">U3</text>
<text x="97.5" y="67.2">100nF</text>
<text x="227.4" y="72.7">12Mhz</text>
<text x="53.3" y="78.3">K1</text>
<text x="227.1" y="83.5">Cx2</text>
<text x="227.1" y="86.8">30pF</text>
<text x="160.9" y="92">MCP2210</text>
<text x="55.5" y="97.7">USB-A</text>
<text x="82.6" y="112.9">868/915 Mhz</text>
<text x="84.2" y="119.9">A1</text>
<text x="94" y="116.7">Ct2</text>
<text x="97.1" y="122.2">6.7pF</text>
<text x="76.6" y="130.3">Ct1</text>
<text x="155.4" y="127.9">U2</text>
<text x="79.8" y="135.9">47pF</text>
<text x="101.6" y="136.2">50ohm</text>
<text x="214.2" y="135.4">2k2</text>
<text x="214.7" y="139.8">R1</text>
<text x="107.6" y="153.1">uFL1</text>
<text x="155.4" y="155.5">LoRa1276-C1</text>
<text x="141.1" y="156">C3</text>
<text x="144.4" y="161">100nF</text>
</g>
<g font-size="2.5" fill="#800000">
<text x="183.3" y="36.9">3.3V</text>
<text x="95" y="53.4">3.3V</text>
<text x="141.9" y="125.1">3.3V</text>
<text x="224.9" y="137.6">3.3V</text>
</g>
<g font-size="1.5">
<text x="78.8" y="60">VIN</text>
<text x="84.4" y="60">VOUT</text>
<text x="82.1" y="63.5">GND</text>
</g>
</svg>
